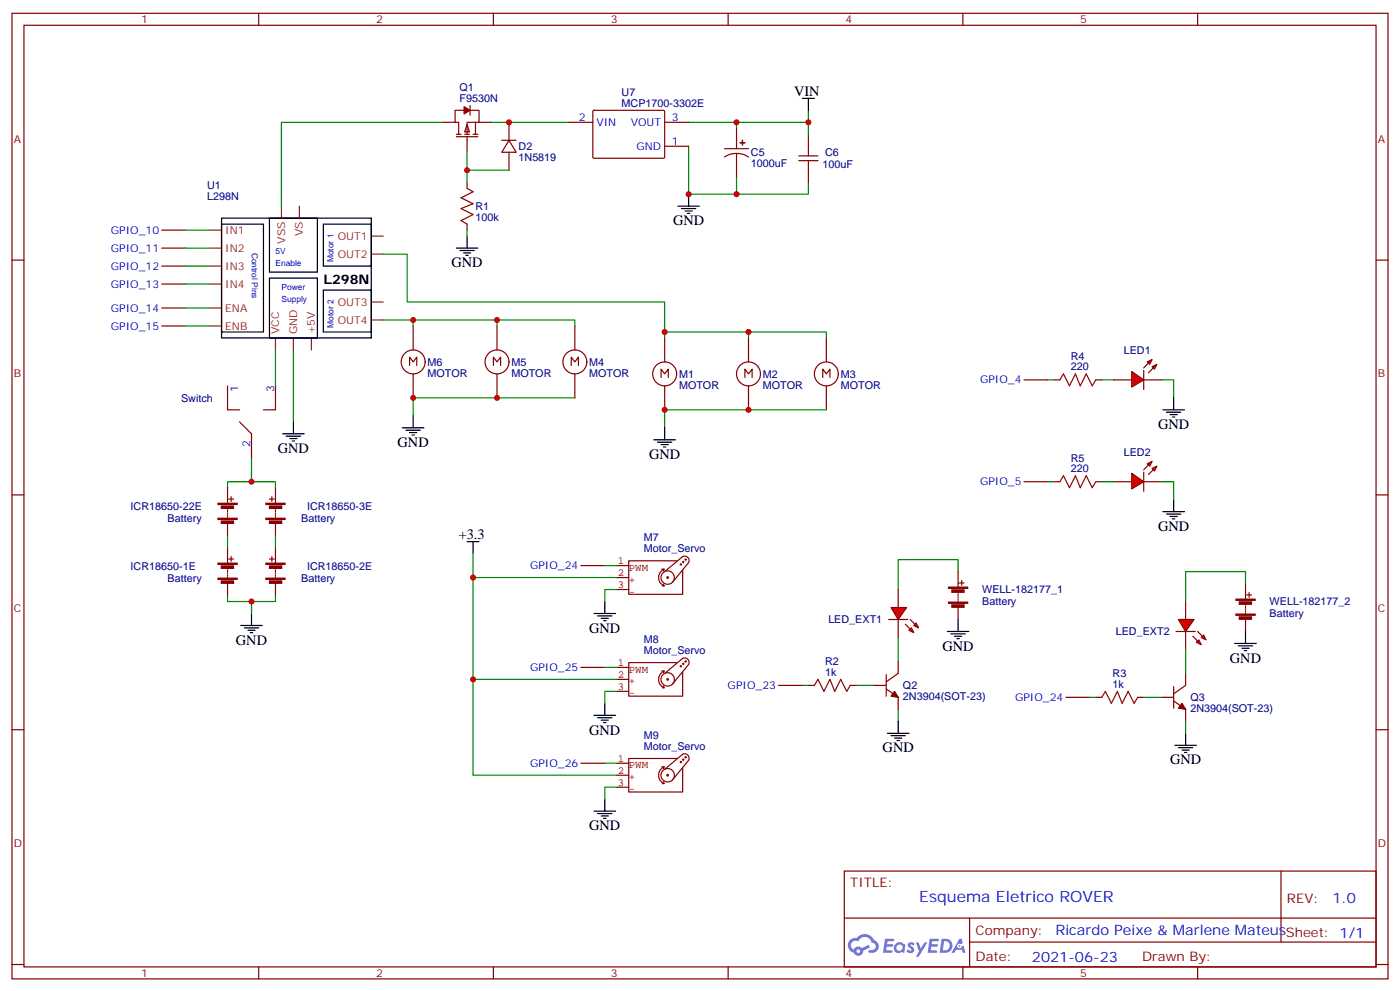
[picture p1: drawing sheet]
<svg xmlns="http://www.w3.org/2000/svg" width="412mm" height="292mm" viewBox="0 0 412 292" stroke-linecap="round" stroke-linejoin="round" font-family="sans-serif">
<g fill="none" stroke="#870000" stroke-width=".35">
<path d="M3.5 3.9h405.4v284.4h-405.4zM7.1 7.4h398.2v277.3h-398.2zM76.2 3.9v3.5M145.3 3.9v3.5M214.5 3.9v3.5M283.6 3.9v3.5M352.8 3.9v3.5M3.5 76.6h3.6M405.3 76.6h3.6M3.5 145.7h3.6M405.3 145.7h3.6M3.5 214.9h3.6"/>
<path d="M405.3 214.9h3.6M248.7 256.5h156.6v28.2h-156.6zM377.3 256.5v20.9M248.7 270.4h156.5M285.6 277.4h119.6M285.6 270.4v14.1M3.5 284h3.6M76.2 284.7v3.6M145.3 284.7v3.6M214.5 284.7v3.6M283.6 284.7v3.6M352.8 284.7v3.6"/>
<path d="M405.3 284h3.6"/>
</g>
<g fill="#5487ff">
<path d="M267.7 277.7a1.22 1.22 0 0 1 1.7 .2l-.4 .6a.47 .47 0 0 0-.3-.4 .47 .47 0 0 0-.5 .2l.1 .2a1.14 1.14 0 0 1 .8 1.8 1.14 1.14 0 0 1-1.9 0l-.2-.2 .5-.6 .7 .5a.29 .29 0 0 0 .3-.3 .29 .29 0 0 0-.2-.3 1.04 1.04 0 0 1-.6-1.7z"/>
<path d="M260.7 276.4h2.4l.3 .2-.2 .5-1.8 .1-.1 .8h1.5l.3 .4-.3 .4h-1.6l-.2 1.1h1.7l.2 .3-.2 .3-2.6 .1z"/>
<path d="M273.8 276.4h2.4l.3 .2-.1 .5-1.8 .1-.2 .8h1.6l.3 .4-.4 .4h-1.6l-.1 1.1h1.7l.2 .3-.2 .3-2.6 .1z"/>
<path d="M282.6 276.4h.7l.3 1.3-.6 .3a.69 .69 0 0 0-1 .3 .69 .69 0 0 0 .4 .9 .69 .69 0 0 0 .9-.6l.5-.2 .6 2.2h-.8l-.2-.9h-1.8l-.5 .9h-.8z"/>
<path d="M269.8 277.5h.8l.6 1.8 1.1-1.8h.9l-2.6 4.2h-.8l.9-1.5z"/>
<path d="M277.4 276.4l-.6 4.2h1.3a2.11 2.11 0 0 0 2.5-2.1 2.11 2.11 0 0 0-2.5-2.1zM278.1 277.2a1.39 1.39 0 0 1 1.7 1.4 1.39 1.39 0 0 1-1.8 1.3h-.3z"/>
<path d="M263.7 278.1a1.54 1.54 0 0 0-.1 2.1 1.54 1.54 0 0 0 2.2 .1l.6 .3 .3-2.3-.2-.3h-.4a1.49 1.49 0 0 0-2.4 .1zM264 279.1a.94 .94 0 0 1 1.8 0 .94 .94 0 0 1-1.8 0z"/>
<path d="M250.4 276.8a2.18 2.18 0 0 0 1.1 3.7 1.44 1.44 0 0 0 1.6 .9 1.44 1.44 0 0 0 1.2-1.4l2-1-.5-.8-1.9 1a1.47 1.47 0 0 0-2.4 .4 1.39 1.39 0 0 1-.7-1.9 1.39 1.39 0 0 1 2-.5 2.12 2.12 0 0 1 2.2-1.3 2.12 2.12 0 0 1 1.9 1.7 1.14 1.14 0 0 1 1.1 1.4 1.14 1.14 0 0 1-1.7 .7 .43 .43 0 0 0-.5 .4 .43 .43 0 0 0 .4 .5 1.98 1.98 0 0 0 2.5-1.2 1.98 1.98 0 0 0-1.2-2.6 3.1 3.1 0 0 0-5.3-.6l-.9 .1zM252.3 280.1a.55 .55 0 0 1 1.1 0 .55 .55 0 0 1-1.1 0z"/>
<circle cx="282.6" cy="278.5" r=".26"/>
</g>
<path d="M65.3 64.2h44.1v35.3h-44.1zM65.3 66h12.3v31.8h-12.3zM79.4 64.2h14.1v15.9h-14.1zM95.2 66h14.2v12.4h-14.2zM79.4 81.9h14.1v17.6h-14.1zM95.2 85.4h14.2v12.4h-14.2zM342.5 150.7h6.4M343.6 151.4h4.2M344.7 152.1h2.1M345.4 152.8h.7M345.7 147.1v3.6" fill="none" stroke="#000" stroke-width=".35"/>
<g fill="none" stroke="#8c2424" stroke-width=".35">
<path d="M61.7 67.8h3.6M61.7 73.1h3.6M61.7 78.4h3.6M82.9 60.7v3.5M88.2 60.7v3.5M109.4 69.5h3.5M109.4 74.8h3.5M61.7 90.7h3.6M61.7 96h3.6M61.7 83.6h3.6M81.1 99.5v3.5M86.4 99.5v3.5"/>
<path d="M91.7 99.5v3.5M109.4 88.9h3.5M109.4 94.2h3.5"/>
</g>
<path d="M74.1 134.8v7.1h-7.1v1.7M308.7 141.9h1.7" fill="none" stroke="#008700" stroke-width=".35"/>
<path d="M67 113.6v7.1h3.6M81.1 113.6v7.1h-3.5M70.6 124.2l3.5 3.5v7.1M301.6 141.9h7.1M310.4 141.9h1.8M322.8 141.9h1.8" fill="none" stroke="#870000" stroke-width=".35"/>
<path d="M312.2 141.9l1.1-1.8 1.7 3.5 1.8-3.5 1.4 3.5 1.8-3.5 1.7 3.5 1.1-1.7" fill="none" stroke="#a10000" stroke-width=".35"/>
<g fill="#f00" stroke="#870000" stroke-width=".35">
<path d="M333.4 139.4l3.5 2.5-3.5 2.1z"/>
<path d="M336.9 139v5.7z"/>
</g>
<g fill="#870000" stroke="#870000" stroke-width=".35">
<path d="M336.9 138.3l1.4-1.4z"/>
<path d="M338.3 139.7l1.4-1.4z"/>
</g>
<g fill="#f00" stroke="#870000" stroke-width=".35">
<path d="M338 136.6l1.4-.7-.7 1.4z"/>
<path d="M339.4 138l1.4-.7-.7 1.4z"/>
</g>
<path d="M328.1 141.9h5.3M336.9 141.9h5.3" fill="none" stroke="#870000" stroke-width=".35"/>
<path d="M324.6 111.9h3.5M342.2 111.9h3.5v5.3M324.6 141.9h3.5M342.2 141.9h3.5v5.2" fill="none" stroke="#008700" stroke-width=".35"/>
<g fill="#f00" stroke="#870000" stroke-width=".35">
<path d="M333.4 109.4l3.5 2.5-3.5 2.1z"/>
<path d="M336.9 109v5.7z"/>
</g>
<g fill="#870000" stroke="#870000" stroke-width=".35">
<path d="M336.9 108.3l1.4-1.4z"/>
<path d="M339.7 108.3l-1.4 1.4z"/>
</g>
<g fill="#f00" stroke="#870000" stroke-width=".35">
<path d="M338 106.6l1.4-.7-.7 1.4z"/>
<path d="M339.4 108l1.4-.7-.7 1.4z"/>
</g>
<path d="M301.6 111.9h7.1M310.4 111.9h1.8M322.8 111.9h1.8M328.1 111.9h5.3M336.9 111.9h5.3M349.2 198.3v3.5l-3.5 2.5M314 205.4h7M322.8 205.4h1.8M335.1 205.4h1.8M342.2 205.4h3.5M345.7 206.4l3.5 2.5v3.5M345.7 202.2v6.3" fill="none" stroke="#870000" stroke-width=".35"/>
<path d="M308.7 111.9h1.7M321 205.4h1.8M336.9 205.4h5.3" fill="none" stroke="#008700" stroke-width=".35"/>
<path d="M345.7 117.2v3.5M342.5 120.7h6.4M343.6 121.4h4.2M344.7 122.1h2.1M345.4 122.8h.7M363.7 189.5h6.4M364.8 190.2h4.2M365.8 190.9h2.1M366.5 191.6h.7M366.9 185.9v3.6" fill="none" stroke="#000" stroke-width=".35"/>
<path d="M312.2 111.9l1.1-1.8 1.7 3.5 1.8-3.5 1.4 3.5 1.8-3.5 1.7 3.5 1.1-1.7M324.6 205.4l1-1.8 1.8 3.5 1.7-3.5 1.5 3.5 1.7-3.5 1.8 3.5 1-1.7" fill="none" stroke="#a10000" stroke-width=".35"/>
<path d="M348.2 207.1l1 1.8-2.1-.4z" fill="#870000" stroke="#870000" stroke-width=".35"/>
<g fill="#850000" stroke="#850000" stroke-width=".35">
<path d="M364.1 180.8h5.6v.4h-5.6z"/>
<path d="M364.1 176.4h5.6v.4h-5.6z"/>
<path d="M365.1 181.6h3.6v.8h-3.6z"/>
<path d="M365.1 177.2h3.6v.7h-3.6z"/>
</g>
<path d="M366.9 171.8v4.6M366.9 177.8v.4M366.9 178.5v.4M366.9 179.2v.4M366.9 180v.3M367.2 175.2h1.5M367.9 174.5v1.4M366.9 180.7v.3M366.9 182.4v3.5" fill="none" stroke="#850000" stroke-width=".35"/>
<g fill="#f00" stroke="#870000" stroke-width=".35">
<path d="M347.1 182.4h4.6l-2.5 3.5z"/>
<path d="M346.4 185.9h5.7z"/>
</g>
<g fill="#870000" stroke="#870000" stroke-width=".35">
<path d="M352.8 185.9l1.4 1.5z"/>
<path d="M351.4 187.4l1.4 1.4z"/>
</g>
<g fill="#f00" stroke="#870000" stroke-width=".35">
<path d="M353.8 187.7l.7-.7 .7 1.4z"/>
<path d="M352.4 189.1l.7-.7 .7 1.4z"/>
</g>
<path d="M349.2 177.1v5.3M349.2 185.9v5.3" fill="none" stroke="#870000" stroke-width=".35"/>
<path d="M282.2 168.3v-3.5h-17.6v8.8M366.9 171.8v-3.5h-17.7v8.8M264.6 187.7v7.1M349.2 191.2v7.1M264.6 208.9v3.5M349.2 212.4v3.5" fill="none" stroke="#008700" stroke-width=".35"/>
<path d="M261.4 215.9h6.4M262.5 216.6h4.2M263.5 217.3h2.1M264.2 218.1h.7M264.6 212.4v3.5M346.1 219.5h6.3M349.2 215.9v3.6M347.1 220.2h4.3M348.2 220.9h2.1M348.9 221.6h.7" fill="none" stroke="#000" stroke-width=".35"/>
<g fill="#f00" stroke="#870000" stroke-width=".35">
<path d="M262.5 178.9h4.6l-2.5 3.5z"/>
<path d="M261.8 182.4h5.6z"/>
</g>
<g fill="#870000" stroke="#870000" stroke-width=".35">
<path d="M268.1 182.4l1.4 1.4z"/>
<path d="M266.7 183.8l1.4 1.4z"/>
</g>
<g fill="#f00" stroke="#870000" stroke-width=".35">
<path d="M269.2 184.2l.7-.7 .7 1.4z"/>
<path d="M268.5 184.9l.7 1.4-1.4-.7z"/>
</g>
<g fill="none" stroke="#870000" stroke-width=".35">
<path d="M130.5 36h3.6M134.4 39.5h1.4M136.9 32.5h-2.8v3.5h1v3.5M136.9 39.5h1.4M137.6 36.7l.7 2.1h-1.4zM138.5 31.1v2.8M138.6 32.5h2.5v3.5h-3.5v3.5M139.3 39.5h1.5M140.1 36v3.5M141.1 36h3.5M149.9 36v5.3M167.6 36h7"/>
<path d="M174.7 32.7l.3-.2h20.6l.2 .3-.1 13.6-.3 .2-20.6-.1-.2-.3zM195.8 36h7M217 37.8v6M238.1 39.5v6.4M134.4 40.3h6.4M137.6 53.7v1.7l1.7 1.1-3.5 1.7 3.5 1.8-3.5 1.4 3.5 1.8-3.5 1.7 1.8 1.1v1.8M137.6 40.3v4.5M147.8 41.3h4.2M149.9 41.3l2.1 3.5h-4.2zM149.9 44.8v5.3M195.8 43.1h7M213.4 43.8h7.1"/>
<path d="M217 45.2l-1.9 .2-1.7 .8M217 45.2l1.8 .2 1.7 .8M217 45.2v6.7M235.3 47.3h5.6M235.3 45.9h5.6M238.1 47.3v6.4M47.6 67.8h7.1M47.6 73.1h7.1M47.6 78.4h7.1M47.6 83.6h7.1M47.6 90.7h7.1M47.6 96h7.1"/>
<path d="M121.7 96v7M146.4 96v7M169.3 96v7M195.8 99.5v7.1M220.5 99.5v7.1M243.4 99.5v7.1M120.6 107.6v-2.4l1.1 1.4 1.1-1.4v2.4M121.7 110.1v7.1M145.3 107.6v-2.4l1.1 1.4 1.1-1.4v2.4M146.4 110.1v7.1M168.3 107.6v-2.4l1 1.4 1.1-1.4v2.4M169.3 110.1v7.1"/>
<path d="M194.7 111.2v-2.5l1.1 1.4 1-1.4v2.5M195.8 113.6v7.1M219.4 111.2v-2.5l1.1 1.4 1-1.4v2.5M220.5 113.6v7.1M242.4 111.2v-2.5l1 1.4 1.1-1.4v2.5M243.4 113.6v7.1M171.1 166.5h7.1M264.6 173.6v5.3M171.1 196.5h7.1M261.1 198.6v6.4M264.6 182.4v5.3M264.6 194.8v3.5l-3.5 2.5"/>
<path d="M229.3 201.8h7.1M238.1 201.8h1.8M250.5 201.8h1.7M257.5 201.8h3.6M261.1 202.9l3.5 2.5v3.5M171.1 224.8h7.1"/>
<circle cx="121.7" cy="106.6" r="3.5"/>
<circle cx="146.4" cy="106.6" r="3.5"/>
<circle cx="169.3" cy="106.6" r="3.5"/>
<circle cx="195.8" cy="110.1" r="3.5"/>
<circle cx="220.5" cy="110.1" r="3.5"/>
<circle cx="243.4" cy="110.1" r="3.5"/>
</g>
<g fill="none" stroke="#000" stroke-width=".35">
<path d="M236.4 29h3.5M238.1 29v3.5M202.8 57.2v3.5M134.4 73.1h6.4M135.5 73.8h4.2M136.5 74.5h2.1M137.2 75.2h.7M137.6 69.5v3.6M199.7 60.7h6.3M200.7 61.4h4.3M201.8 62.1h2.1M202.5 62.8h.7"/>
<path d="M83.3 127.7h6.3M84.3 128.4h4.2M85.4 129.2h2.1M86.1 129.9h.7M86.4 124.2v3.5M118.5 126h6.4M119.6 126.7h4.2M120.6 127.4h2.2M121.4 128.1h.7M121.7 122.4v3.6M192.6 129.5h6.4M193.7 130.2h4.2"/>
<path d="M194.7 130.9h2.1M195.4 131.6h.7M195.8 126v3.5M137.6 159.5h3.5M139.3 159.5v3.5M178.2 177.1v3.6M70.9 184.2h6.4M72 184.9h4.2M73 185.6h2.1M73.7 186.3h.7M74.1 180.7v3.5M175 180.7h6.3"/>
<path d="M176 181.4h4.3M177.1 182.1h2.1M177.8 182.8h.7M279 185.9h6.4M280.1 186.7h4.2M281.2 187.4h2.1M281.9 188.1h.7M282.2 182.4v3.5M175 210.6h6.3M176 211.3h4.3M177.1 212.1h2.1M177.8 212.8h.7"/>
<path d="M178.2 207.1v3.5M175 238.9h6.3M176 239.6h4.3M178.2 235.3v3.6M177.1 240.3h2.1M177.8 241h.7"/>
</g>
<g fill="#850000" stroke="#850000" stroke-width=".35">
<path d="M279.4 177.3h5.6v.4h-5.6z"/>
<path d="M279.4 172.9h5.6v.3h-5.6z"/>
<path d="M280.4 178.1h3.6v.7h-3.6z"/>
<path d="M280.4 173.7h3.6v.7h-3.6z"/>
<path d="M64.2 152.6h5.6v.4h-5.6z"/>
<path d="M64.2 148.2h5.6v.4h-5.6z"/>
<path d="M65.2 153.4h3.6v.7h-3.6z"/>
<path d="M65.2 149h3.6v.7h-3.6z"/>
<path d="M64.2 170.3h5.6v.3h-5.6z"/>
<path d="M64.2 165.8h5.6v.4h-5.6z"/>
<path d="M65.2 171.1h3.6v.7h-3.6z"/>
<path d="M65.2 166.7h3.6v.7h-3.6z"/>
<path d="M78.3 170.3h5.7v.3h-5.7z"/>
<path d="M78.3 165.8h5.7v.4h-5.7z"/>
<path d="M79.4 171.1h3.6v.7h-3.6z"/>
<path d="M79.4 166.7h3.6v.7h-3.6z"/>
<path d="M78.3 152.6h5.7v.4h-5.7z"/>
<path d="M78.3 148.2h5.7v.4h-5.7z"/>
<path d="M79.4 153.4h3.6v.7h-3.6z"/>
<path d="M79.4 149h3.6v.7h-3.6z"/>
</g>
<g fill="none" stroke="#850000" stroke-width=".35">
<path d="M67 143.6v4.6M67 149.6v.4M67 150.3v.4M67 151v.4M67 151.7v.4M67 152.4v.4M67 154.2v3.5M67.4 147h1.4M68.1 146.3v1.4M79.4 147h1.4M80.1 146.3v1.4M81.1 143.6v4.6"/>
<path d="M81.1 149.6v.4M81.1 150.3v.4M81.1 151v.4M81.1 151.7v.4M81.1 152.4v.4M81.1 154.2v3.5M67 161.3v4.5M67 167.3v.3M67 168v.3M67 168.7v.3M67 169.4v.3M67 170.1v.3"/>
<path d="M67 171.8v3.6M67.4 164.6h1.4M68.1 163.9v1.4M79.4 164.6h1.4M80.1 163.9v1.4M81.1 161.3v4.5M81.1 167.3v.3M81.1 168v.3M81.1 168.7v.3M81.1 169.4v.3M81.1 170.1v.3M81.1 171.8v3.6"/>
<path d="M181.7 166.5h3.5M181.7 170.1h3.5M181.7 173.6h3.5M194.9 167.6h.7M195.1 172.5h.5M195.4 172l.2 .5M195.6 167.6l-.2 .5M195.6 167.6a2.68 2.68 0 0 0-1.6 2.5 2.68 2.68 0 0 0 1.6 2.4M195.8 168.3l5.3-4.4a1.31 1.31 0 0 1 1.5 .2 1.31 1.31 0 0 1 .2 1.6l-4.7 5.8M196.9 170.1l-.2-.3-.3 .3 .5 .1M198.6 170.1a1.98 1.98 0 0 0-2.9-1.8 1.98 1.98 0 0 0-.1 3.4 1.98 1.98 0 0 0 3-1.4M199.3 165.1h-14.1v9.9h15.9v-7"/>
<path d="M200.7 166.2l-.1-.2-.2 .2 .3 .1M201.4 165.5l-.1-.2-.2 .2 .3 .1M202.1 164.8l-.1-.2-.2 .2 .3 .1M282.2 168.3v4.6M282.2 174.3v.4M282.2 175v.4M282.2 175.7v.4M282.2 176.4v.4M282.2 177.1v.4M282.2 178.9v3.5M282.6 171.7h1.4M283.3 171v1.4"/>
<path d="M181.7 196.5h3.5M194.9 197.6h.7M195.6 197.6l-.2 .5M195.6 197.6a2.68 2.68 0 0 0-1.6 2.5 2.68 2.68 0 0 0 1.6 2.4M195.8 198.3l5.3-4.4a1.31 1.31 0 0 1 1.5 .2 1.31 1.31 0 0 1 .2 1.5l-4.7 5.9M199.3 195.1h-14.1v9.9h15.9v-7.1M200.7 196.2l-.1-.2-.2 .2 .3 .1M201.4 195.5l-.1-.2-.2 .2 .3 .1M202.1 194.8l-.1-.2-.2 .2 .3 .1M181.7 200.1h3.5M181.7 203.6h3.5M195.1 202.5h.5"/>
<path d="M195.4 202l.2 .5M196.9 200.1l-.2-.3-.3 .3 .5 .1M198.6 200.1a1.98 1.98 0 0 0-2.9-1.8 1.98 1.98 0 0 0-.1 3.4 1.98 1.98 0 0 0 3-1.5M181.7 224.8h3.5M181.7 228.3h3.5M181.7 231.8h3.5M194.9 225.8h.7M195.1 230.8h.5M195.4 230.2l.2 .6M195.6 225.8l-.2 .5M195.6 225.8a2.68 2.68 0 0 0-1.6 2.5 2.68 2.68 0 0 0 1.6 2.4M195.8 226.5l5.3-4.4a1.31 1.31 0 0 1 1.5 .3 1.31 1.31 0 0 1 .2 1.5l-4.7 5.8"/>
<path d="M196.9 228.3l-.2-.3-.3 .3 .5 .1M198.6 228.3a1.98 1.98 0 0 0-2.9-1.7 1.98 1.98 0 0 0-.1 3.3 1.98 1.98 0 0 0 3-1.4M199.3 223.3h-14.1v9.9h15.9v-7M200.7 224.4l-.1-.2-.2 .2 .3 .1M201.4 223.7l-.1-.2-.2 .2 .3 .1M202.1 223l-.1-.2-.2 .2 .3 .1"/>
</g>
<g fill="none" stroke="#008700" stroke-width=".35">
<path d="M130.5 36h-47.6v24.7M144.6 36h23M202.8 36h14.2v1.8M217 36h21.1v3.5M238.1 32.5v3.5M137.6 44.8v8.9M137.6 50.1h12.3M202.8 43.1v14.1h14.2v-5.3M238.1 53.7v3.5h-21.1M54.7 67.8h7M54.7 73.1h7M54.7 78.4h7"/>
<path d="M112.9 74.8h7v14.1h75.9v8.9M137.6 67.8v1.7M54.7 83.6h7M54.7 90.7h7M54.7 96h7M112.9 94.2h56.4v1.8M121.7 94.2v1.8M146.4 94.2v1.8M195.8 99.5v-1.7h47.6v1.7M220.5 97.8v1.7M81.1 103v10.6M86.4 103v21.2"/>
<path d="M169.3 117.2h-47.6v5.2M243.4 120.7h-47.6v5.3M67 157.7v3.6M74.1 141.9h7v1.7M81.1 157.7v3.6M67 175.4v1.7h14.1v-1.7M74.1 177.1v3.6M139.3 163v7.1h42.4M139.3 170.1v30h42.4M178.2 166.5h3.5M181.7 173.6h-3.5v3.5M178.2 196.5h3.5"/>
<path d="M139.3 200.1v28.2h42.4M181.7 203.6h-3.5v3.5M236.4 201.8h1.7M252.2 201.8h5.3M178.2 224.8h3.5M181.7 231.8h-3.5v3.5"/>
</g>
<path d="M239.9 201.8l1-1.7 1.8 3.5 1.8-3.5 1.4 3.5 1.7-3.5 1.8 3.5 1.1-1.8" fill="none" stroke="#a10000" stroke-width=".35"/>
<g fill="#870000" stroke="#870000" stroke-width=".35">
<path d="M263.5 203.6l1.1 1.8-2.1-.4z"/>
<path d="M218 42l1.4 .1z"/>
<path d="M218.7 41.3v1.4z"/>
<path d="M136.7 31.4l1.8 1.1-1.8 1z"/>
</g>
<g fill="#c00">
<circle cx="139.3" cy="200.1" r=".88"/>
<circle cx="146.4" cy="117.2" r=".88"/>
<circle cx="121.7" cy="94.2" r=".88"/>
<circle cx="220.5" cy="120.7" r=".88"/>
<circle cx="195.8" cy="120.7" r=".88"/>
<circle cx="217" cy="36" r=".88"/>
<circle cx="149.9" cy="36" r=".88"/>
<circle cx="137.6" cy="50.1" r=".88"/>
<circle cx="217" cy="57.2" r=".88"/>
<circle cx="202.8" cy="57.2" r=".88"/>
<circle cx="238.1" cy="36" r=".88"/>
<circle cx="220.5" cy="97.8" r=".88"/>
<circle cx="195.8" cy="97.8" r=".88"/>
<circle cx="146.4" cy="94.2" r=".88"/>
<circle cx="121.7" cy="117.2" r=".88"/>
<circle cx="74.1" cy="141.9" r=".88"/>
<circle cx="74.1" cy="177.1" r=".88"/>
<circle cx="139.3" cy="170.1" r=".88"/>
</g>
<text font-size="4.6" fill="#00f" x="270.8" y="265.5">Esquema Eletrico ROVER</text>
<g font-size="4.2">
<text x="233.9" y="28.3">VIN</text>
<text x="198.3" y="66.4">GND</text>
<text x="133" y="78.7">GND</text>
<text x="117.1" y="131.6">GND</text>
<text x="341.1" y="126.3">GND</text>
<text x="81.8" y="133.4">GND</text>
<text x="191.2" y="135.1">GND</text>
<text x="135.1" y="158.8">+3.3</text>
<text x="341.1" y="156.3">GND</text>
<text x="69.5" y="189.8">GND</text>
<text x="173.6" y="186.3">GND</text>
<text x="277.6" y="191.6">GND</text>
<text x="362.3" y="195.1">GND</text>
<text x="173.6" y="216.3">GND</text>
<text x="260" y="221.6">GND</text>
<text x="344.7" y="225.1">GND</text>
<text x="173.6" y="244.5">GND</text>
</g>
<g font-size="4.2" fill="#00f">
<text x="392.5" y="265.8">1.0</text>
<text x="310.9" y="275.3">Ricardo Peixe &amp; Marlene MateusSheet: 1/1</text>
<text x="304" y="283.1">2021-06-23</text>
</g>
<text font-size="3.9" x="95.2" y="83.6">L298N</text>
<g font-size="3.9" fill="#800">
<text x="250.5" y="261.1">TITLE:</text>
<text x="379.1" y="265.8">REV:</text>
<text x="287.4" y="275.3">Company:</text>
<text x="287.4" y="283">Date:</text>
<text x="336.4" y="283.1">Drawn By:</text>
</g>
<g font-size="3.2" fill="#800">
<text x="41.6" y="6.9">1</text>
<text x="110.8" y="6.9">2</text>
<text x="179.9" y="6.9">3</text>
<text x="249.1" y="6.9">4</text>
<text x="318.2" y="6.9">5</text>
<text x="4.1" y="42">A</text>
<text x="405.9" y="42">A</text>
<text x="4.1" y="111.2">B</text>
<text x="405.9" y="111.2">B</text>
<text x="4.1" y="180.3">C</text>
<text x="405.9" y="180.3">C</text>
<text x="4.1" y="249.4">D</text>
<text x="405.9" y="249.4">D</text>
<text x="41.6" y="287.7">1</text>
<text x="110.8" y="287.7">2</text>
<text x="179.9" y="287.7">3</text>
<text x="249.1" y="287.7">4</text>
<text x="318.2" y="287.7">5</text>
</g>
<g font-size="3.2" fill="#000080">
<text x="135.4" y="26.8">Q1</text>
<text x="183.1" y="28.3">U7</text>
<text x="135.4" y="30">F9530N</text>
<text x="183.1" y="31.4">MCP1700-3302E</text>
<text x="152.8" y="47.4">1N5819</text>
<text x="152.8" y="44.2">D2</text>
<text x="221.2" y="46">C5</text>
<text x="243.1" y="46">C6</text>
<text x="221.2" y="49.1">1000uF</text>
<text x="242.3" y="49.5">100uF</text>
<text x="61" y="58.9">L298N</text>
<text x="61" y="55.7">U1</text>
<text x="140.1" y="65">100k</text>
<text x="140.1" y="61.8">R1</text>
<text x="125.9" y="107.7">M6</text>
<text x="150.6" y="107.7">M5</text>
<text x="173.6" y="107.7">M4</text>
<text x="315.4" y="106">R4</text>
<text x="331" y="104.3">LED1</text>
<text x="125.9" y="110.9">MOTOR</text>
<text x="150.6" y="110.9">MOTOR</text>
<text x="173.6" y="110.9">MOTOR</text>
<text x="200" y="111.2">M1</text>
<text x="224.7" y="111.2">M2</text>
<text x="247.6" y="111.2">M3</text>
<text x="315.4" y="109">220</text>
<text x="53.4" y="118.3">Switch</text>
<text x="200" y="114.5">MOTOR</text>
<text x="224.7" y="114.5">MOTOR</text>
<text x="247.6" y="114.5">MOTOR</text>
<text x="315.4" y="136">R5</text>
<text x="331" y="134.2">LED2</text>
<text x="315.4" y="139">220</text>
<text x="38.5" y="150.1">ICR18650-22E</text>
<text x="49.4" y="153.6">Battery</text>
<text x="88.7" y="153.6">Battery</text>
<text x="90.4" y="150.1">ICR18650-3E</text>
<text x="189.7" y="159.3">M7</text>
<text x="38.5" y="167.8">ICR18650-1E</text>
<text x="90.4" y="167.8">ICR18650-2E</text>
<text x="189.7" y="162.5">Motor_Servo</text>
<text x="49.4" y="171.3">Battery</text>
<text x="88.7" y="171.3">Battery</text>
<text x="289.3" y="178.3">Battery</text>
<text x="289.3" y="174.7">WELL-182177_1</text>
<text x="374" y="178.3">WELL-182177_2</text>
<text x="244" y="183.6">LED_EXT1</text>
<text x="374" y="181.8">Battery</text>
<text x="189.7" y="189.3">M8</text>
<text x="328.7" y="187.1">LED_EXT2</text>
<text x="189.7" y="192.5">Motor_Servo</text>
<text x="243.1" y="195.9">R2</text>
<text x="243.1" y="199">1k</text>
<text x="266" y="203">Q2</text>
<text x="327.7" y="202.5">1k</text>
<text x="327.7" y="199.5">R3</text>
<text x="266" y="206.1">2N3904(SOT-23)</text>
<text x="350.7" y="209.6">2N3904(SOT-23)</text>
<text x="350.7" y="206.6">Q3</text>
<text x="189.7" y="220.7">Motor_Servo</text>
<text x="189.7" y="217.5">M9</text>
</g>
<g font-size="3.2" fill="#00f">
<text x="170.5" y="35.7">2</text>
<text x="197.9" y="35.7">3</text>
<text x="175.7" y="37.1">VIN</text>
<text x="185.8" y="37.1">VOUT</text>
<text x="187.5" y="44.1">GND</text>
<text x="197.9" y="42.7">1</text>
<text x="32.7" y="68.8">GPIO_10</text>
<text x="32.7" y="74.1">GPIO_11</text>
<text x="32.7" y="79.4">GPIO_12</text>
<text x="32.7" y="84.7">GPIO_13</text>
<text x="32.7" y="91.8">GPIO_14</text>
<text x="32.7" y="97">GPIO_15</text>
<text x="288.7" y="112.9">GPIO_4</text>
<text x="70.2" y="115.4" transform="rotate(-90 70.2 115.4)">1</text>
<text x="80.8" y="115.4" transform="rotate(-90 80.8 115.4)">3</text>
<text x="73.7" y="131.5" transform="rotate(-90 73.7 131.5)">2</text>
<text x="288.7" y="142.9">GPIO_5</text>
<text x="156.1" y="167.6">GPIO_24</text>
<text x="156.1" y="197.6">GPIO_25</text>
<text x="214.3" y="202.9">GPIO_23</text>
<text x="299" y="206.4">GPIO_24</text>
<text x="156.1" y="225.8">GPIO_26</text>
</g>
<g font-size="3.2" fill="#8d2323">
<text x="66.3" y="68.8">IN1</text>
<text x="84" y="71.8" transform="rotate(-90 84 71.8)">VSS</text>
<text x="89.3" y="69.6" transform="rotate(-90 89.3 69.6)">VS</text>
<text x="99.5" y="70.6">OUT1</text>
<text x="66.3" y="74.1">IN2</text>
<text x="99.5" y="75.9">OUT2</text>
<text x="66.3" y="79.4">IN3</text>
<text x="66.3" y="84.7">IN4</text>
<text x="99.5" y="90">OUT3</text>
<text x="66.3" y="91.8">ENA</text>
<text x="99.5" y="95.3">OUT4</text>
<text x="66.3" y="97">ENB</text>
<text x="82.2" y="98.5" transform="rotate(-90 82.2 98.5)">VCC</text>
<text x="87.5" y="98.5" transform="rotate(-90 87.5 98.5)">GND</text>
<text x="92.8" y="98.5" transform="rotate(-90 92.8 98.5)">+5V</text>
</g>
<g font-size="3.2" fill="#840000">
<text x="182" y="166.2">1</text>
<text x="182" y="169.7">2</text>
<text x="182" y="173.2">3</text>
<text x="185.2" y="168">PWM</text>
<text x="185.2" y="171.6">+</text>
<text x="185.2" y="175.1">-</text>
<text x="182" y="196.2">1</text>
<text x="182" y="199.7">2</text>
<text x="182" y="203.2">3</text>
<text x="185.2" y="198">PWM</text>
<text x="185.2" y="201.6">+</text>
<text x="185.2" y="205.1">-</text>
<text x="182" y="224.4">1</text>
<text x="182" y="227.9">2</text>
<text x="185.2" y="226.3">PWM</text>
<text x="182" y="231.5">3</text>
<text x="185.2" y="229.8">+</text>
<text x="185.2" y="233.3">-</text>
</g>
<g font-size="2.5" fill="#00f">
<text x="74.2" y="74.4" transform="rotate(90 74.2 74.4)">Control Pins</text>
<text x="81.1" y="74.8">5V</text>
<text x="98.2" y="77.2" transform="rotate(-90 98.2 77.2)">Motor 1</text>
<text x="81.1" y="78.4">Enable</text>
<text x="82.9" y="85.4">Power</text>
<text x="82.9" y="88.9">Supply</text>
<text x="98.2" y="96.6" transform="rotate(-90 98.2 96.6)">Motor 2</text>
</g>
</svg>
